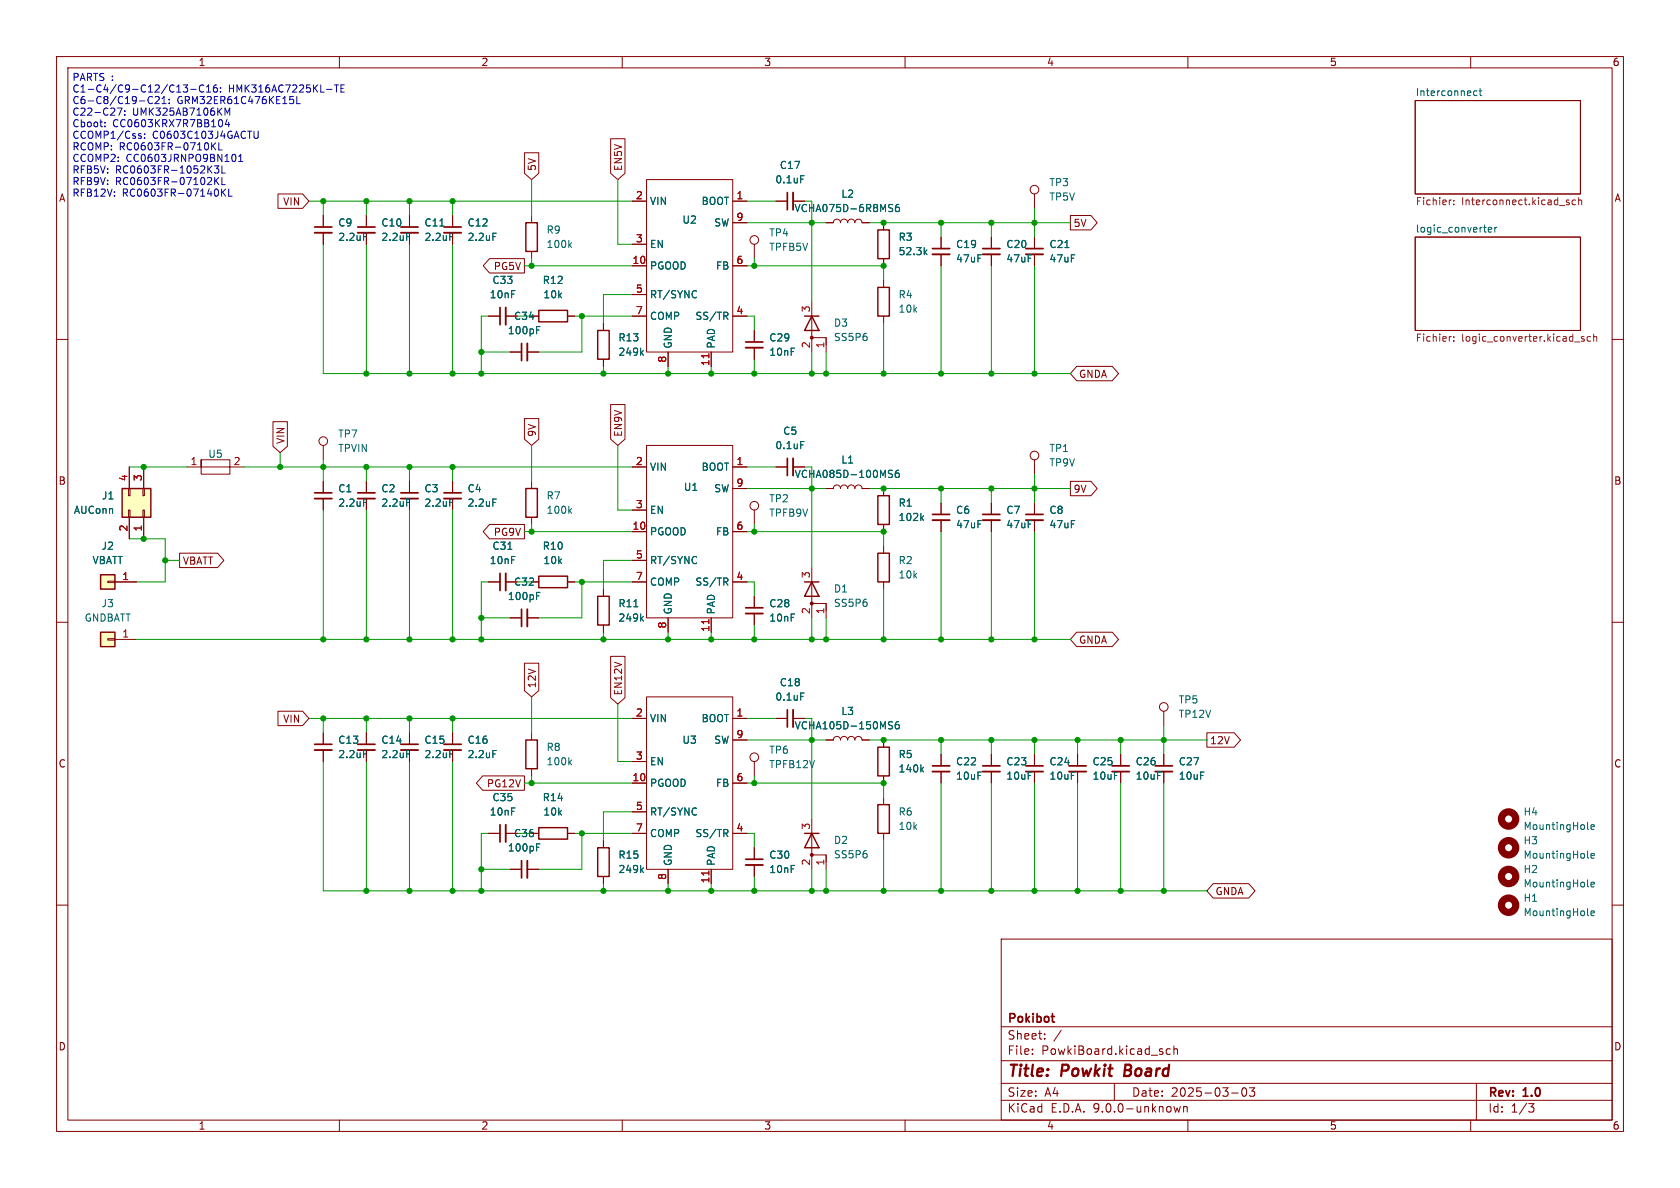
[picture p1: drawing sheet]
<svg xmlns="http://www.w3.org/2000/svg" width="297mm" height="210mm" viewBox="0 0 297 210" stroke-linecap="round" stroke-linejoin="round" font-family="sans-serif">
<g fill="none" stroke="#840000" stroke-width=".18">
<path d="M10 10h277v190h-277zM12 12h273v186h-273zM60 10v2M110 10v2M160 10v2M210 10v2M250.2 17.8h29.2v16.5h-29.2zM260 10v2M80 38.1v2M111.8 35.6h2.5M114.3 31.8h15.2v30.4h-15.2zM129.5 35.6h2.6"/>
<path d="M129.5 39.4h2.6M137.2 35.6h2M140.2 35.6h2M156.2 39.4v1.2M86.4 55.9h2M89.4 55.9h2M94 55.9h1.2M100.3 55.9h1.3M106.7 57.2v1.2M111.8 55.9h2.5M111.8 43.2h2.5M111.8 47h2.5"/>
<path d="M111.8 52.1h2.5M129.5 55.9h2.6M129.5 47h2.6M133.3 43.2v2.5M133.3 58.4v2.1M143.5 53.3v6.4h2.5v1.3M143.5 59.7v2.5M146 59.7v2.5M156.2 45.7v1.3M156.2 49.5v1.3M156.2 55.9v1.3M166.4 41.9v2"/>
<path d="M166.4 45v2M250.2 41.9h29.2v16.5h-29.2zM10 60h2M90.2 62.2h2M93.2 62.2h2M106.7 63.5v1.3M118.1 62.2v2.6M125.7 62.2v2.6M133.3 61.5v2M285 60h2M10 110h2M285 110h2"/>
<path d="M57.1 129.5v2.1M57.1 132.6v2M64.8 129.5v2.1M175.3 133.4v2M175.3 136.4v2M182.9 133.4v2M182.9 136.4v2M190.5 133.4v2M190.5 136.4v2M198.1 133.4v2M198.1 136.4v2M205.7 133.4v2"/>
<path d="M205.7 136.4v2M10 160h2M177 166h108v32h-108zM285 160h2M60 198v2M110 198v2M160 198v2M177 194.5h108M177 191.5h108M177 187.5h108M177 181.5h108M182.5 186.3v.1"/>
<path d="M182.5 185.5v.1M184.7 183.6v.1M184.7 182.8v.1M187.6 182.1l-1.3 2M197 191.5v3M206.9 185.5l-.4-.1-.3 .3v.4l.1 .2h.6M207.5 195.6l.3 1 .3-.7 .3 .7 .3-1M207.5 185.5l.2-.1 .4 .1 .1 .9M207.5 184.9v1.5M209.2 195.6v1M209.2 195.7l.3-.1 .3 .1 .1 .9M210 198v2"/>
<path d="M217.7 193.2h1.2M219.7 192.4l.2-.1a.81 .81 0 0 1 .6 .6 .81 .81 0 0 1-.3 .8l-.2 .1a.81 .81 0 0 1-.3-1.4zM220.9 192.3h.9l-.5 .6 .4 .1v.7l-.2 .1h-.4l-.2-.1M260 198v2M261 191.5v6.5M270.2 195.1h1l-.5 .6 .4 .1 .1 .5-.3 .3h-.4"/>
<circle cx="133.3" cy="42.4" r=".76"/>
</g>
<path d="M199 188.2l-.3 2h.8" fill="none" stroke="#840000" stroke-width=".4"/>
<g fill="none" stroke="#840000" stroke-width=".3">
<path d="M139.2 34v3.1M78.5 40.1h3M88.4 54.4v3M164.8 43.9h3.1M92.2 60.7v3.1M131.8 60.5h3.1M55.6 131.6h3.1M63.2 131.6h3.1M173.7 135.4h3.1M181.4 135.4h3M189 135.4h3M196.6 135.4h3"/>
<path d="M204.2 135.4h3.1M185.8 179.7h.6M186.3 180.7h.1"/>
</g>
<g fill="none" stroke="#006464" stroke-width=".18">
<path d="M261.1 16.1h-.3l-.3 .2 .1 .5h.5M261.5 16.1h.5M261.7 15.6v1.1l.3 .2M141.6 31.1h.6M87.1 41.2h.6M94.9 58.3h.4M94.9 57.7h.6M123.1 51.4v.1M123.1 52.5v.1M128.3 55.9l.4 .6M128.6 55.3l.1 .1-.1 .4M163.5 44.5l.4 .5"/>
<path d="M163.9 44.2l-.5 .5M263.1 40.6l.6-.1v-.3h-.4l-.2 .2 .1 .6h.5M264.3 40.2v.8M264.6 40.2l-.3 .2M113.4 62.3l.3 .5M113.7 62l-.4 .4M64.3 132.7h.6M71.9 132.7h.6M280.7 146.4l.1 .2M280.7 151.5l.1 .2M280.7 156.6l.1 .2M281.3 146.2l.6-.1-.1-.3h-.4l-.1 .2v.6h.5"/>
<path d="M281.3 151.3l.6-.1-.1-.3h-.4l-.1 .1v.6h.5M281.3 156.4l.6-.2-.1-.2-.4-.1-.1 .2v.6h.5M280.7 161.7l.1 .2M281.3 161.4l.6-.1-.1-.2-.4-.1-.1 .2v.6h.5"/>
</g>
<g fill="none" stroke="#725600" stroke-width=".18">
<path d="M256.6 35.4h-.3M257 36.1v.1M257 35.4v.1M277 35.4h.4M277 35.7l.4 .1v.2l-.1 .2-.4-.1M278.5 35.4h-.3l-.3 .2 .1 .5h.5M279.1 35.5l.2-.1h.3v.8M279.1 34.9v1.3M256.6 59.5h-.3M257 59.5v.2M280 59.5h-.3l-.1 .2v.1l.4 .2v.3h-.4M281.2 59.5h-.4l-.2 .2 .1 .6h.5"/>
<path d="M281.7 59.6l.2-.1h.3l.1 .8M281.7 59.1v1.2M257 60.2v.1M278.4 60.4h.9"/>
</g>
<g fill="none" stroke="#840000" stroke-width=".33">
<path d="M140.2 34v3.1M78.5 41.1h3M89.4 54.4v3M164.8 45h3.1M93.2 60.7v3.1M131.8 61.5h3.1M55.6 132.6h3.1M63.2 132.6h3.1M173.7 136.4h3.1M181.4 136.4h3M189 136.4h3M196.6 136.4h3"/>
<path d="M204.2 136.4h3.1"/>
</g>
<g fill="none" stroke="#840000" stroke-width="1.3">
<circle cx="266.7" cy="154.9" r="1.27"/>
<circle cx="266.7" cy="144.8" r="1.27"/>
<circle cx="266.7" cy="149.9" r="1.27"/>
<circle cx="266.7" cy="160" r="1.27"/>
</g>
<path d="M95.2 54.9h5.1v2h-5.1zM105.7 58.4h2v5.1h-2zM142.2 55.9h2.6M143.5 55.9l1.3 2.5h-2.6zM155.2 50.8h2v5.1h-2zM155.2 40.6h2v5.1h-2z" fill="none" stroke="#840000" stroke-width=".25"/>
<path d="M125.3 62.5v.8" fill="none" stroke="#a90000" stroke-width=".18"/>
<circle cx="143.5" cy="59.7" r=".25" fill="#840000" stroke="#840000" stroke-width=".18"/>
<path d="M21.6 86.4h5.1v5h-5.1z" fill="#ffffc2"/>
<path d="M21.6 86.4h5.1v5h-5.1z" fill="none" stroke="#840000" stroke-width=".25"/>
<path d="M22.7 90.2h.3v1.2h-.3zM22.7 86.4h.3v1.2h-.3zM22.9 82.6v3.8M22.9 91.4v3.9M25.3 90.2h.2v1.2h-.2zM25.3 86.4h.2v1.2h-.2zM25.4 82.6v3.8M25.4 91.4v3.9" fill="none" stroke="#840000" stroke-width=".18"/>
<path d="M17.8 101.6h2.5v2.5h-2.5z" fill="#ffffc2"/>
<path d="M93 39.4h2v5.1h-2zM93 86.4h2v5h-2zM155.2 87.6h2v5.1h-2zM155.2 97.8h2v5.1h-2zM17.8 101.6h2.5v2.5h-2.5zM95.2 101.9h5.1v2h-5.1zM105.7 105.4h2v5.1h-2zM142.2 102.9h2.6M143.5 102.9l1.3 2.5h-2.6zM93 130.8h2v5.1h-2zM95.2 146.3h5.1v2h-5.1zM105.7 149.9h2v5h-2z" fill="none" stroke="#840000" stroke-width=".25"/>
<g fill="none" stroke="#840000" stroke-width=".18">
<path d="M57.1 38.1v2M64.8 38.1v2M94 38.1v1.3M182.9 34.3v2.5M57.1 41.1v2.1M94 44.5v1.2M182.9 41.9v2M182.9 45v2M114.3 78.7h15.2v30.5h-15.2zM57.1 85.1v2M57.1 88.1v2.1M72.4 85.1v2"/>
<path d="M94 85.1v1.3M94 91.4v1.3M111.8 82.6h2.5M111.8 90.2h2.5M111.8 94h2.5M111.8 99.1h2.5M129.5 86.4h2.6M129.5 82.6h2.6M129.5 94h2.6M133.3 90.2v2.5M137.2 82.6h2M140.2 82.6h2"/>
<path d="M146 86.4h1.3a.64 .64 0 0 1 .7-.7 .64 .64 0 0 1 .6 .7 .64 .64 0 0 1 .6-.7 .64 .64 0 0 1 .7 .7 .64 .64 0 0 1 .6-.7 .64 .64 0 0 1 .6 .7 .64 .64 0 0 1 .7-.7 .64 .64 0 0 1 .6 .7h1.3M156.2 86.4v1.2M156.2 92.7v1.3M156.2 96.5v1.3M166.4 88.9v2M166.4 91.9v2.1M175.3 88.9v2M175.3 91.9v2.1M182.9 81.3v2.5M182.9 88.9v2M182.9 91.9v2.1M19 102.7h1.3v.3h-1.3z"/>
<path d="M20.3 102.9h3.8M90.2 109.2h2M93.2 109.2h2M94 102.9h1.2M100.3 102.9h1.3M106.7 104.1v1.3M106.7 110.5v1.3M111.8 102.9h2.5M118.1 109.2v2.6M125.7 109.2v2.6M129.5 102.9h2.6M133.3 105.4v2"/>
<path d="M133.3 108.5v2M143.5 100.3v6.4h2.5v1.3M143.5 106.7v2.5M146 106.7v2.5M156.2 102.9v1.2M72.4 129.5v2.1M80 129.5v2.1M94 129.5v1.3M94 135.9v1.3M111.8 127h2.5M111.8 134.6h2.5M111.8 138.4h2.5"/>
<path d="M114.3 123.2h15.2v30.5h-15.2zM129.5 127h2.6M129.5 138.4h2.6M129.5 130.8h2.6M137.2 127h2M140.2 127h2M205.7 125.7v2.6M86.4 147.3h2M89.4 147.3h2M90.2 153.7h2M93.2 153.7h2M94 147.3h1.2"/>
<path d="M100.3 147.3h1.3M106.7 148.6v1.3M106.7 154.9v1.3M111.8 143.5h2.5M111.8 147.3h2.5M118.1 153.7v2.5M125.7 153.7v2.5M129.5 147.3h2.6M133.3 149.9v2M133.3 152.9v2"/>
<circle cx="182.9" cy="33.5" r=".76"/>
<circle cx="133.3" cy="89.4" r=".76"/>
<circle cx="182.9" cy="80.5" r=".76"/>
<circle cx="205.7" cy="125" r=".76"/>
</g>
<g fill="none" stroke="#840000" stroke-width=".3">
<path d="M55.6 40.1h3.1M63.2 40.1h3.1M181.4 43.9h3M55.6 87.1h3.1M70.9 87.1h3M139.2 81v3.1M164.8 90.9h3.1M173.7 90.9h3.1M181.4 90.9h3M92.2 107.7v3M131.8 107.4h3.1M70.9 131.6h3"/>
<path d="M78.5 131.6h3M139.2 125.5v3M88.4 145.8v3M92.2 152.1v3.1M131.8 151.9h3.1"/>
</g>
<g fill="none" stroke="#840000" stroke-width=".33">
<path d="M55.6 41.1h3.1M63.2 41.1h3.1M181.4 45h3M55.6 88.1h3.1M70.9 88.1h3M140.2 81v3.1M164.8 91.9h3.1M173.7 91.9h3.1M181.4 91.9h3M93.2 107.7v3M131.8 108.5h3.1M70.9 132.6h3"/>
<path d="M78.5 132.6h3M140.2 125.5v3M89.4 145.8v3M93.2 152.1v3.1M131.8 152.9h3.1"/>
</g>
<g fill="none" stroke="#006464" stroke-width=".18">
<path d="M64.3 41.2h.6M71.9 41.2h.6M100.7 43.3l.3 .5M101 42.9l-.4 .5M188.3 43.8h.7M141.6 78h.6M64.3 88.2h.6M79.5 88.2h.6M100.7 90.3l.3 .4M101 89.9l-.4 .5M123.1 98.4v.1M123.1 99.5v.1"/>
<path d="M157.2 83.7l.5 .2 .1 .1-.1 .3-.5 .1M157.2 83.2h.6M158.9 83.1l-.4 .1a.86 .86 0 0 0 0 1.2l.4-.1 .1-.4-.3-.3h-.2l-.2 .3M162.9 91.5l.4 .5M163.3 91.2l-.5 .5M94.9 105.3h.4M94.9 104.7h.6M112.1 107.3h.7M113.4 109.3l.3 .5M113.7 109l-.4 .4M128.3 102.8l.4 .6M128.6 102.2l.1 .2-.1 .4"/>
<path d="M79.5 132.7h.6M87.1 132.7h.6M100.7 134.7l.3 .5M101 134.4l-.4 .4M141.6 122.5h.6M94.9 149.8h.4M94.9 149.2h.6M113.4 153.8l.3 .4M113.7 153.4l-.4 .5M123.1 142.9h.1M123.1 144h.1M128.3 147.3l.4 .6"/>
<path d="M128.6 146.7l.1 .2-.1 .3"/>
</g>
<circle cx="143.5" cy="106.7" r=".25" fill="#840000" stroke="#840000" stroke-width=".18"/>
<path d="M125.3 109.5v.7M125.3 154v.7" fill="none" stroke="#a90000" stroke-width=".18"/>
<path d="M17.8 111.8h2.5v2.5h-2.5z" fill="#ffffc2"/>
<path d="M17.8 111.8h2.5v2.5h-2.5zM155.2 132.1h2v5.1h-2zM142.2 147.3h2.6M143.5 147.3l1.3 2.6h-2.6zM155.2 142.2h2v5.1h-2z" fill="none" stroke="#840000" stroke-width=".25"/>
<g fill="none" stroke="#840000" stroke-width=".18">
<path d="M49.1 34.3h4.4l1.1 1.3-1.1 1.2h-4.4zM57.1 38.1v2M64.8 38.1v2M72.4 38.1v2M80 38.1v2M92.7 27h2.6v3.6l-1.3 1.2-1.3-1.2zM107.9 24.5h2.6v6.1l-1.3 1.2-1.3-1.2zM111.8 35.6h2.5M129.5 39.4h2.6M129.5 35.6h2.6M137.2 35.6h2M140.2 35.6h2"/>
<path d="M146 39.4h1.3a.64 .64 0 0 1 .7-.7 .64 .64 0 0 1 .6 .7 .64 .64 0 0 1 .6-.7 .64 .64 0 0 1 .7 .7 .64 .64 0 0 1 .6-.7 .64 .64 0 0 1 .6 .7 .64 .64 0 0 1 .7-.7 .64 .64 0 0 1 .6 .7h1.3M156.2 39.4v1.2M189.2 38.1h3.7l1.1 1.3-1.1 1.2h-3.7zM57.1 41.1v2.1M86.4 55.9h2M86.5 45.7h6.2v2.6h-6.2l-1.1-1.3zM89.4 55.9h2M94 55.9h1.2M100.3 55.9h1.3M106.7 57.2v1.2M111.8 43.2h2.5M111.8 47h2.5"/>
<path d="M111.8 52.1h2.5M111.8 55.9h2.5M129.5 47h2.6M129.5 55.9h2.6M133.3 58.4v2.1M156.2 45.7v1.3M166.4 41.9v2M166.4 45v2M175.3 41.9v2M175.3 45v2M182.9 41.9v2M182.9 45v2"/>
<path d="M48.3 74.5h2.5v4.4l-1.3 1.1-1.2-1.1zM57.1 78.7v2.6M90.2 62.2h2M92.7 74h2.6v3.6l-1.3 1.1-1.3-1.1zM93.2 62.2h2M106.7 63.5v1.3M107.9 71.5h2.6v6.1l-1.3 1.1-1.3-1.1zM118.1 62.2v2.6M125.7 62.2v2.6M133.3 61.5v2M190.3 64.8h6.3l1.1 1.2-1.1 1.3h-6.3l-1.1-1.3zM22.9 82.6v3.8"/>
<path d="M22.9 91.4v3.9M25.4 82.6v3.8M25.4 91.4v3.9M31.7 97.8h6.8l1.1 1.3-1.1 1.2h-6.8zM33 82.6h2.6M35.6 81.3v2.5h5v-2.5h-5v1.3h7.6M57.1 85.1v2M57.1 88.1v2.1M64.8 85.1v2M72.4 85.1v2M80 85.1v2M86.5 92.7h6.2v2.6h-6.2l-1.1-1.3z"/>
<path d="M111.8 82.6h2.5M111.8 90.2h2.5M111.8 94h2.5M111.8 99.1h2.5M129.5 82.6h2.6M129.5 94h2.6M129.5 86.4h2.6M137.2 82.6h2M140.2 82.6h2M146 86.4h1.3M152.4 86.4h1.3M156.2 86.4v1.2"/>
<path d="M156.2 92.7v1.3M166.4 88.9v2M166.4 91.9v2.1M175.3 88.9v2M175.3 91.9v2.1M182.9 88.9v2M182.9 91.9v2.1M189.2 85.1h3.7l1.1 1.3-1.1 1.2h-3.7zM19 112.9h1.3v.3h-1.3zM20.3 113h3.8M20.3 102.9h3.8M86.4 102.9h2"/>
<path d="M89.4 102.9h2M90.2 109.2h2M92.7 117.2h2.6v4.9l-1.3 1.1-1.3-1.1zM93.2 109.2h2M94 102.9h1.2M100.3 102.9h1.3M106.7 104.1v1.3M106.7 110.5v1.3M107.9 116h2.6v7.3l-1.3 1.2-1.3-1.2zM111.8 102.9h2.5M118.1 109.2v2.6M125.7 109.2v2.6"/>
<path d="M129.5 102.9h2.6M133.3 105.4v2M133.3 108.5v2M190.3 111.8h6.3l1.1 1.2-1.1 1.3h-6.3l-1.1-1.3zM49.1 125.7h4.4l1.1 1.3-1.1 1.3h-4.4zM57.1 129.5v2.1M57.1 132.6v2M64.8 129.5v2.1M72.4 129.5v2.1M80 129.5v2.1M85.3 137.2h7.4v2.5h-7.4l-1.1-1.3zM111.8 127h2.5"/>
<path d="M111.8 134.6h2.5M111.8 138.4h2.5M129.5 130.8h2.6M129.5 127h2.6M129.5 138.4h2.6M133.3 134.6v2.6M137.2 127h2M140.2 127h2M146 130.8h1.3a.64 .64 0 0 1 .7-.6 .64 .64 0 0 1 .6 .6 .64 .64 0 0 1 .6-.6 .64 .64 0 0 1 .7 .6 .64 .64 0 0 1 .6-.6 .64 .64 0 0 1 .6 .6 .64 .64 0 0 1 .7-.6 .64 .64 0 0 1 .6 .6h1.3M156.2 130.8v1.3M156.2 137.2v1.2M166.4 133.4v2"/>
<path d="M166.4 136.4v2M175.3 133.4v2M175.3 136.4v2M182.9 133.4v2M182.9 136.4v2M190.5 133.4v2M190.5 136.4v2M198.1 133.4v2M198.1 136.4v2M205.7 133.4v2M205.7 136.4v2M213.4 129.5h4.8l1.1 1.3-1.1 1.3h-4.8z"/>
<path d="M86.4 147.3h2M89.4 147.3h2M90.2 153.7h2M93.2 153.7h2M94 147.3h1.2M100.3 147.3h1.3M106.7 148.6v1.3M106.7 154.9v1.3M111.8 147.3h2.5M111.8 143.5h2.5M118.1 153.7v2.5M125.7 153.7v2.5"/>
<path d="M129.5 147.3h2.6M133.3 149.9v2M133.3 152.9v2M143.5 144.8v6.3h2.5v1.3M143.5 151.1v2.6M146 151.1v2.6M156.2 141v1.2M156.2 147.3v1.3M214.5 156.2h6.3l1.1 1.3-1.1 1.3h-6.3l-1.1-1.3z"/>
<circle cx="57.1" cy="78" r=".76"/>
<circle cx="133.3" cy="133.9" r=".76"/>
</g>
<path d="M70.9 40.1h3M173.7 43.9h3.1M63.2 87.1h3.1M78.5 87.1h3M88.4 101.3v3.1M164.8 135.4h3.1" fill="none" stroke="#840000" stroke-width=".3"/>
<path d="M70.9 41.1h3M173.7 45h3.1M63.2 88.1h3.1M78.5 88.1h3M89.4 101.3v3.1M164.8 136.4h3.1" fill="none" stroke="#840000" stroke-width=".33"/>
<g fill="none" stroke="#006464" stroke-width=".18">
<path d="M77.8 40h.7M141.6 31.1h.6M157.3 36.7l.4 .2 .1 .3-.2 .2h-.3M157.3 36.1l.5 .1M158.9 36.1l-.4 .1a.86 .86 0 0 0 0 1.2l.5-.1v-.4l-.2-.3-.4 .1-.1 .2M64.3 41.2h.6M71.9 41.2h.6M79.5 41.2h.6M87.1 41.2h.6M94.9 58.3h.4M94.9 57.7h.6M123.1 51.4v.1"/>
<path d="M123.1 52.5v.1M128.3 55.9l.4 .6M128.6 55.3l.1 .1-.1 .4M163.5 44.5l.4 .5M163.9 44.2l-.5 .5M188.3 43.8h.7M113.4 62.3l.3 .5M113.7 62l-.4 .4M141.6 78h.6M64.3 88.2h.6M71.9 88.2h.6M79.5 88.2h.6"/>
<path d="M87.1 88.2h.6M89.8 97.1h.7M123.1 98.4v.1M123.1 99.5v.1M157.2 83.7l.5 .2 .1 .1-.1 .3-.5 .1M157.2 83.2h.6M158.9 83.1l-.4 .1a.86 .86 0 0 0 0 1.2l.4-.1 .1-.4-.3-.3h-.2l-.2 .3M162.9 91.5l.4 .5M163.3 91.2l-.5 .5M94.9 105.3h.4M94.9 104.7h.6M112.1 107.3h.7"/>
<path d="M113.4 109.3l.3 .5M113.7 109l-.4 .4M128.3 102.8l.4 .6M128.6 102.2l.1 .2-.1 .4M64.3 132.7h.6M71.9 132.7h.6M79.5 132.7h.6M87.1 132.7h.6M141.6 122.5h.6M157.2 128.1l.5 .2 .1 .2-.1 .3h-.5M157.2 127.6h.6M158.9 127.6h-.4a.86 .86 0 0 0 0 1.2l.4-.1 .1-.4-.3-.2h-.2l-.2 .2"/>
<path d="M162.9 136l.4 .5M163.3 135.6l-.5 .5M94.9 149.8h.4M94.9 149.2h.6M113.4 153.8l.3 .4M113.7 153.4l-.4 .5M123.1 142.9h.1M123.1 144h.1M128.3 147.3l.4 .6M128.6 146.7l.1 .2-.1 .3"/>
</g>
<circle cx="143.5" cy="151.1" r=".25" fill="#840000" stroke="#840000" stroke-width=".18"/>
<g fill="none" stroke="#009600" stroke-width=".18">
<path d="M54.6 35.6h57.2M57.1 35.6v2.5M64.8 35.6v2.5M72.4 35.6v2.5M80 35.6v2.5M94 31.8v6.3M109.2 31.8v11.4h2.6M132.1 39.4h13.9M132.1 35.6h5.1M142.2 35.6h1.3v17.7M153.7 39.4h35.5M166.4 39.4v2.5"/>
<path d="M175.3 39.4v2.5M182.9 36.8v5.1M57.1 43.2v22.8h132.1M64.8 43.2v22.8M72.4 43.2v22.8M80 43.2v22.8M86.4 55.9h-1.3v10.1M92.7 47h19.1M94 45.7v1.3M101.6 55.9h10.2M102.9 55.9v6.3h-7.7M111.8 52.1h-5.1v5.1"/>
<path d="M132.1 55.9h1.2v2.5M132.1 47h24.1v2.5M133.3 45.7v1.3M156.2 57.2v8.8M166.4 47v19M175.3 47v19M182.9 47v19M85.1 62.2h5.1M94 78.7v6.4M106.7 64.8v1.2M109.2 78.7v11.5h2.6M118.1 64.8v1.2"/>
<path d="M125.7 64.8v1.2M133.3 63.5v2.5M143.5 62.2v3.8M146 62.2v3.8M22.9 82.6h10.1M22.9 95.3h6.3v7.6h-5.1M29.2 99.1h2.5M43.2 82.6h68.6M49.5 80v2.6M57.1 81.3v3.8M57.1 90.2v22.8M64.8 82.6v2.5"/>
<path d="M64.8 90.2v22.8M72.4 82.6v2.5M72.4 90.2v22.8M80 82.6v2.5M80 90.2v22.8M92.7 94h19.1M94 92.7v1.3M111.8 99.1h-5.1v5M132.1 94h24.1v2.5M132.1 86.4h13.9M132.1 82.6h5.1M133.3 92.7v1.3"/>
<path d="M142.2 82.6h1.3v17.7M153.7 86.4h35.5M166.4 86.4v2.5M166.4 94v19M175.3 86.4v2.5M175.3 94v19M182.9 83.8v5.1M182.9 94v19M24.1 113h165.1M85.1 109.2h5.1M86.4 102.9h-1.3v10.1M101.6 102.9h10.2"/>
<path d="M102.9 102.9v6.3h-7.7M106.7 111.8v1.2M118.1 111.8v1.2M125.7 111.8v1.2M132.1 102.9h1.2v2.5M133.3 110.5v2.5M143.5 109.2v3.8M146 109.2v3.8M156.2 104.1v8.9M54.6 127h57.2M57.1 134.6v22.9h156.3M57.1 127v2.5"/>
<path d="M64.8 127v2.5M64.8 134.6v22.9M72.4 127v2.5M72.4 134.6v22.9M80 127v2.5M80 134.6v22.9M92.7 138.4h19.1M94 123.2v6.3M94 137.2v1.2M109.2 124.5v10.1h2.6M132.1 138.4h24.1v2.6M132.1 127h5.1"/>
<path d="M132.1 130.8h13.9M133.3 137.2v1.2M142.2 127h1.3v17.8M153.7 130.8h59.7M166.4 130.8v2.6M166.4 138.4v19.1M175.3 130.8v2.6M175.3 138.4v19.1M182.9 130.8v2.6M182.9 138.4v19.1M190.5 130.8v2.6M190.5 138.4v19.1"/>
<path d="M198.1 130.8v2.6M198.1 138.4v19.1M205.7 128.3v5.1M205.7 138.4v19.1M85.1 153.7h5.1M86.4 147.3h-1.3v10.2M101.6 147.3h10.2M102.9 147.3v6.4h-7.7M106.7 156.2v1.3M111.8 143.5h-5.1v5.1M118.1 156.2v1.3M125.7 156.2v1.3"/>
<path d="M132.1 147.3h1.2v2.6M133.3 154.9v2.6M143.5 153.7v3.8M146 153.7v3.8M156.2 148.6v8.9"/>
</g>
<g fill="none" stroke="#0000c2" stroke-width=".18">
<path d="M21.6 19.1l-.6 1.3M22.1 19.6v.1M26.3 18.1l.3 .2 .4-.1M26.4 17.1l-.1 .1M28.1 17.2v.4l-.7 .7h.8M28.6 18.3h.8M28.6 17.4l.4-.3v1.2M29.9 18.2v.1M29.9 17.5v.2M32.4 15h.8l-.4 .5 .3 .1 .1 .4-.3 .3h-.3M33.7 15.8h1M36 15.1a.6 .6 0 0 0-.8 .5 .6 .6 0 0 0 .6 .7l.2-.1"/>
<path d="M36.5 16.3h.7M36.5 15.4l.4-.4v1.3M38.3 15l-.3 .1a.86 .86 0 0 0 0 1.2l.4-.1v-.5l-.2-.2-.4 .1-.1 .1M39 16.2v.1M39 15.5v.1M52.5 17.1v1.2h.6M59.1 15h.8M59.5 15v1.3M60.3 15.6h.4M60.9 15h-.6v1.3h.6M18.5 22.3v.1M18.5 21.6v.1"/>
<path d="M22.1 20.2v.2M24.7 24l.3 .1v.2l-.2 .2h-.2M24.7 23.6l.3 .1M25.6 23.7v.1M25.6 24.3v.2M37.4 25.2v1.3M37.6 25.8l.5 .7M38 31.4v1.2M38.1 25.2l-.7 .8M38.1 31.9l.6 .7M38.7 25.2v1.3h.6M38.7 31.4l-.7 .7"/>
<path d="M38.7 29.3l-.4 .5 .3 .1v.6l-.2 .1-.5-.1M39.2 33.4v1.3M39.2 21.3l.1 .6-.1 .4-.2 .1M39.2 29.3v1.3h.6M39.2 31.4v1.2h.6M39.3 34l.6 .7M39.8 20.4v-1.3l.4 .9 .4-.9v1.3M39.9 33.4l-.7 .7M40.1 21.1l-.3 .9h.8M40.4 21.6v.8M40.4 33.4v1.3h.6M41.4 27.3a.79 .79 0 0 1 0 1.2"/>
<path d="M42.2 28.5h.7M42.2 27.6l.4-.3v1.2M44.9 23.2v1l.3 .3 .3-.1 .1-.2v-1"/>
</g>
<path d="M125.3 62.5v.8M125.3 109.5v.7M125.3 154v.7" fill="none" stroke="#a90000" stroke-width=".18"/>
<g fill="#009600" stroke="#009600" stroke-width=".18">
<circle cx="57.1" cy="35.6" r=".46"/>
<circle cx="64.8" cy="66" r=".46"/>
<circle cx="72.4" cy="82.6" r=".46"/>
<circle cx="64.8" cy="82.6" r=".46"/>
<circle cx="80" cy="82.6" r=".46"/>
<circle cx="85.1" cy="66" r=".46"/>
<circle cx="80" cy="66" r=".46"/>
<circle cx="85.1" cy="62.2" r=".46"/>
<circle cx="72.4" cy="35.6" r=".46"/>
<circle cx="80" cy="35.6" r=".46"/>
<circle cx="72.4" cy="66" r=".46"/>
<circle cx="64.8" cy="35.6" r=".46"/>
<circle cx="94" cy="94" r=".46"/>
<circle cx="57.1" cy="113" r=".46"/>
<circle cx="72.4" cy="113" r=".46"/>
<circle cx="64.8" cy="113" r=".46"/>
<circle cx="49.5" cy="82.6" r=".46"/>
<circle cx="25.4" cy="82.6" r=".46"/>
<circle cx="57.1" cy="82.6" r=".46"/>
<circle cx="85.1" cy="109.2" r=".46"/>
<circle cx="85.1" cy="113" r=".46"/>
<circle cx="29.2" cy="99.1" r=".46"/>
<circle cx="25.4" cy="95.3" r=".46"/>
<circle cx="133.3" cy="47" r=".46"/>
<circle cx="118.1" cy="66" r=".46"/>
<circle cx="106.7" cy="66" r=".46"/>
<circle cx="102.9" cy="55.9" r=".46"/>
<circle cx="125.7" cy="66" r=".46"/>
<circle cx="94" cy="47" r=".46"/>
<circle cx="64.8" cy="157.5" r=".46"/>
<circle cx="80" cy="157.5" r=".46"/>
<circle cx="72.4" cy="157.5" r=".46"/>
<circle cx="85.1" cy="157.5" r=".46"/>
<circle cx="85.1" cy="153.7" r=".46"/>
<circle cx="72.4" cy="127" r=".46"/>
<circle cx="64.8" cy="127" r=".46"/>
<circle cx="57.1" cy="127" r=".46"/>
<circle cx="80" cy="127" r=".46"/>
<circle cx="80" cy="113" r=".46"/>
<circle cx="133.3" cy="138.4" r=".46"/>
<circle cx="118.1" cy="113" r=".46"/>
<circle cx="106.7" cy="113" r=".46"/>
<circle cx="102.9" cy="102.9" r=".46"/>
<circle cx="175.3" cy="113" r=".46"/>
<circle cx="166.4" cy="113" r=".46"/>
<circle cx="156.2" cy="113" r=".46"/>
<circle cx="198.1" cy="130.8" r=".46"/>
<circle cx="182.9" cy="113" r=".46"/>
<circle cx="190.5" cy="130.8" r=".46"/>
<circle cx="182.9" cy="130.8" r=".46"/>
<circle cx="205.7" cy="130.8" r=".46"/>
<circle cx="166.4" cy="86.4" r=".46"/>
<circle cx="175.3" cy="86.4" r=".46"/>
<circle cx="182.9" cy="86.4" r=".46"/>
<circle cx="133.3" cy="94" r=".46"/>
<circle cx="156.2" cy="86.4" r=".46"/>
<circle cx="143.5" cy="86.4" r=".46"/>
<circle cx="156.2" cy="94" r=".46"/>
<circle cx="175.3" cy="66" r=".46"/>
<circle cx="156.2" cy="66" r=".46"/>
<circle cx="182.9" cy="66" r=".46"/>
<circle cx="102.9" cy="147.3" r=".46"/>
<circle cx="106.7" cy="157.5" r=".46"/>
<circle cx="133.3" cy="157.5" r=".46"/>
<circle cx="94" cy="138.4" r=".46"/>
<circle cx="125.7" cy="157.5" r=".46"/>
<circle cx="118.1" cy="157.5" r=".46"/>
<circle cx="133.3" cy="113" r=".46"/>
<circle cx="125.7" cy="113" r=".46"/>
<circle cx="143.5" cy="113" r=".46"/>
<circle cx="146" cy="113" r=".46"/>
<circle cx="190.5" cy="157.5" r=".46"/>
<circle cx="182.9" cy="157.5" r=".46"/>
<circle cx="166.4" cy="130.8" r=".46"/>
<circle cx="175.3" cy="130.8" r=".46"/>
<circle cx="156.2" cy="130.8" r=".46"/>
<circle cx="205.7" cy="157.5" r=".46"/>
<circle cx="198.1" cy="157.5" r=".46"/>
<circle cx="146" cy="66" r=".46"/>
<circle cx="166.4" cy="66" r=".46"/>
<circle cx="166.4" cy="39.4" r=".46"/>
<circle cx="156.2" cy="39.4" r=".46"/>
<circle cx="156.2" cy="47" r=".46"/>
<circle cx="175.3" cy="39.4" r=".46"/>
<circle cx="182.9" cy="39.4" r=".46"/>
<circle cx="143.5" cy="39.4" r=".46"/>
<circle cx="133.3" cy="66" r=".46"/>
<circle cx="143.5" cy="66" r=".46"/>
<circle cx="156.2" cy="157.5" r=".46"/>
<circle cx="175.3" cy="157.5" r=".46"/>
<circle cx="166.4" cy="157.5" r=".46"/>
<circle cx="143.5" cy="157.5" r=".46"/>
<circle cx="146" cy="157.5" r=".46"/>
<circle cx="143.5" cy="130.8" r=".46"/>
<circle cx="156.2" cy="138.4" r=".46"/>
</g>
<g font-size="2.8" fill="#840000">
<text x="178" y="190.9">Title:</text>
<text x="187.7" y="190.9">Powkit</text>
<text x="199.6" y="190.9">Board</text>
</g>
<g font-size="2.1" fill="#840000">
<text x="178" y="184">Sheet:</text>
<text x="178" y="181.2">Pokibot</text>
<text x="178" y="186.7">File:</text>
<text x="184.1" y="186.7">PowkiBoard.kicad_sch</text>
<text x="178" y="196.9">KiCad</text>
<text x="178" y="194.1">Size:</text>
<text x="184.7" y="194.1">A4</text>
<text x="185.7" y="196.9">E.D.A.</text>
<text x="193.3" y="196.9">9.0.0-unknown</text>
<text x="200" y="194.1">Date:</text>
<text x="207" y="194.1">2025-03-03</text>
<text x="263" y="194.3">Rev:</text>
<text x="263" y="196.9">Id:</text>
<text x="267.1" y="196.9">1/3</text>
<text x="269.4" y="194.3">1.0</text>
</g>
<g font-size="1.8" fill="#840000">
<text x="35" y="11.9">1</text>
<text x="85" y="11.9">2</text>
<text x="135" y="11.9">3</text>
<text x="185" y="11.9">4</text>
<text x="235" y="11.9">5</text>
<text x="285" y="11.9">6</text>
<text x="10.3" y="35.9">A</text>
<text x="94.9" y="30.3" transform="rotate(-90 94.9 30.3)">5V</text>
<text x="110.2" y="30.3" transform="rotate(-90 110.2 30.3)">EN5V</text>
<text x="285.3" y="35.9">A</text>
<text x="50" y="36.5">VIN</text>
<text x="189.7" y="40.3">5V</text>
<text x="59.7" y="42.8">2.2uF</text>
<text x="74.9" y="42.8">2.2uF</text>
<text x="87.2" y="47.9">PG5V</text>
<text x="190.7" y="67">GNDA</text>
<text x="94.9" y="77.3" transform="rotate(-90 94.9 77.3)">9V</text>
<text x="110.2" y="77.3" transform="rotate(-90 110.2 77.3)">EN9V</text>
<text x="50.5" y="78.6" transform="rotate(-90 50.5 78.6)">VIN</text>
<text x="10.3" y="85.9">B</text>
<text x="67.3" y="89.8">2.2uF</text>
<text x="189.7" y="87.3">9V</text>
<text x="285.3" y="85.9">B</text>
<text x="87.2" y="94.9">PG9V</text>
<text x="32.2" y="100">VBATT</text>
<text x="190.7" y="114">GNDA</text>
<text x="94.9" y="121.8" transform="rotate(-90 94.9 121.8)">12V</text>
<text x="110.2" y="123" transform="rotate(-90 110.2 123)">EN12V</text>
<text x="50" y="128">VIN</text>
<text x="213.8" y="131.8">12V</text>
<text x="10.3" y="135.9">C</text>
<text x="59.7" y="134.2">2.2uF</text>
<text x="67.3" y="134.2">2.2uF</text>
<text x="74.9" y="134.2">2.2uF</text>
<text x="285.3" y="135.9">C</text>
<text x="86" y="139.4">PG12V</text>
<text x="214.8" y="158.4">GNDA</text>
<text x="10.3" y="185.9">D</text>
<text x="285.3" y="185.9">D</text>
<text x="35" y="199.9">1</text>
<text x="85" y="199.9">2</text>
<text x="135" y="199.9">3</text>
<text x="185" y="199.9">4</text>
<text x="235" y="199.9">5</text>
<text x="285" y="199.9">6</text>
</g>
<g font-size="1.8" fill="#0000c2">
<text x="12.7" y="14.5">PARTS :</text>
<text x="12.7" y="16.6">C1-C4/C9-C12/C13-C16:</text>
<text x="40.4" y="16.6">HMK316AC7225KL-TE</text>
<text x="12.7" y="18.6">C6-C8/C19-C21:</text>
<text x="12.7" y="20.7">C22-C27:</text>
<text x="12.7" y="22.7">Cboot:</text>
<text x="19.9" y="22.7">CC0603KRX7R7BB104</text>
<text x="23.4" y="20.7">UMK325AB7106KM</text>
<text x="31.3" y="18.6">GRM32ER61C476KE15L</text>
<text x="12.7" y="24.7">CCOMP1/Css:</text>
<text x="12.7" y="26.8">RCOMP:</text>
<text x="12.7" y="28.8">CCOMP2:</text>
<text x="21.1" y="26.8">RC0603FR-0710KL</text>
<text x="22.3" y="28.8">CC0603JRNPO9BN101</text>
<text x="26.9" y="24.7">C0603C103J4GACTU</text>
<text x="12.7" y="30.9">RFB5V:</text>
<text x="12.7" y="32.9">RFB9V:</text>
<text x="12.7" y="35">RFB12V:</text>
<text x="20.4" y="30.9">RC0603FR-1052K3L</text>
<text x="20.4" y="32.9">RC0603FR-07102KL</text>
<text x="21.6" y="35">RC0603FR-07140KL</text>
</g>
<g font-size="1.8" fill="#006464">
<text x="250.2" y="17.1">Interconnect</text>
<text x="137" y="32.6">0.1uF</text>
<text x="137.8" y="30.1">C17</text>
<text x="148.6" y="35.2">L2</text>
<text x="185.4" y="33.1">TP3</text>
<text x="185.4" y="35.7">TP5V</text>
<text x="59.7" y="40.2">C9</text>
<text x="67.3" y="40.2">C10</text>
<text x="74.9" y="40.2">C11</text>
<text x="82.6" y="40.2">C12</text>
<text x="96.5" y="41.5">R9</text>
<text x="114.8" y="36.4">VIN</text>
<text x="120.5" y="39.7">U2</text>
<text x="123.9" y="36.4">BOOT</text>
<text x="126.2" y="40.2">SW</text>
<text x="140.4" y="37.7">VCHA075D-6R8MS6</text>
<text x="250.2" y="41.2">logic_converter</text>
<text x="67.3" y="42.8">2.2uF</text>
<text x="82.6" y="42.8">2.2uF</text>
<text x="96.5" y="44">100k</text>
<text x="114.8" y="44">EN</text>
<text x="114.8" y="47.9">PGOOD</text>
<text x="126.5" y="47.9">FB</text>
<text x="135.9" y="42">TP4</text>
<text x="135.9" y="44.6">TPFB5V</text>
<text x="158.8" y="42.8">R3</text>
<text x="158.8" y="45.3">52.3k</text>
<text x="168.9" y="44">C19</text>
<text x="168.9" y="46.6">47uF</text>
<text x="177.8" y="44">C20</text>
<text x="177.8" y="46.6">47uF</text>
<text x="185.4" y="44">C21</text>
<text x="185.4" y="46.6">47uF</text>
<text x="86.5" y="52.9">10nF</text>
<text x="87" y="50.4">C33</text>
<text x="95.8" y="50.4">R12</text>
<text x="96" y="52.9">10k</text>
<text x="114.8" y="52.9">RT/SYNC</text>
<text x="158.8" y="52.9">R4</text>
<text x="89.7" y="59.3">100pF</text>
<text x="90.8" y="56.7">C34</text>
<text x="114.8" y="56.7">COMP</text>
<text x="122.8" y="56.7">SS/TR</text>
<text x="147.3" y="58">D3</text>
<text x="158.8" y="55.5">10k</text>
<text x="109.2" y="60.6">R13</text>
<text x="109.2" y="63.1">249k</text>
<text x="119" y="61.7" transform="rotate(-90 119 61.7)">GND</text>
<text x="126.6" y="61.7" transform="rotate(-90 126.6 61.7)">PAD</text>
<text x="135.9" y="60.6">C29</text>
<text x="135.9" y="63.1">10nF</text>
<text x="147.3" y="60.5">SS5P6</text>
<text x="59.7" y="77.6">TP7</text>
<text x="138.4" y="77.1">C5</text>
<text x="36.7" y="81.1">U5</text>
<text x="59.7" y="80.1">TPVIN</text>
<text x="114.8" y="83.4">VIN</text>
<text x="123.9" y="83.4">BOOT</text>
<text x="137" y="79.6">0.1uF</text>
<text x="148.6" y="82.1">L1</text>
<text x="185.4" y="80.1">TP1</text>
<text x="185.4" y="82.7">TP9V</text>
<text x="17.9" y="88.5">J1</text>
<text x="59.7" y="87.2">C1</text>
<text x="59.7" y="89.8">2.2uF</text>
<text x="67.3" y="87.2">C2</text>
<text x="74.9" y="87.2">C3</text>
<text x="74.9" y="89.8">2.2uF</text>
<text x="82.6" y="87.2">C4</text>
<text x="82.6" y="89.8">2.2uF</text>
<text x="96.5" y="88.5">R7</text>
<text x="120.8" y="87">U1</text>
<text x="126.2" y="87.2">SW</text>
<text x="135.9" y="89">TP2</text>
<text x="140.4" y="84.7">VCHA085D-100MS6</text>
<text x="158.8" y="89.8">R1</text>
<text x="13" y="91">AUConn</text>
<text x="96.5" y="91">100k</text>
<text x="114.8" y="91">EN</text>
<text x="114.8" y="94.8">PGOOD</text>
<text x="126.5" y="94.8">FB</text>
<text x="135.9" y="91.5">TPFB9V</text>
<text x="158.8" y="92.3">102k</text>
<text x="168.9" y="91">C6</text>
<text x="168.9" y="93.6">47uF</text>
<text x="177.8" y="91">C7</text>
<text x="177.8" y="93.6">47uF</text>
<text x="185.4" y="91">C8</text>
<text x="185.4" y="93.6">47uF</text>
<text x="16.3" y="99.9">VBATT</text>
<text x="17.9" y="97.4">J2</text>
<text x="86.5" y="99.9">10nF</text>
<text x="87" y="97.4">C31</text>
<text x="95.8" y="97.4">R10</text>
<text x="96" y="99.9">10k</text>
<text x="114.8" y="99.9">RT/SYNC</text>
<text x="158.8" y="99.9">R2</text>
<text x="17.9" y="107.5">J3</text>
<text x="89.7" y="106.3">100pF</text>
<text x="90.8" y="103.7">C32</text>
<text x="109.2" y="107.5">R11</text>
<text x="114.8" y="103.7">COMP</text>
<text x="122.8" y="103.7">SS/TR</text>
<text x="135.9" y="107.5">C28</text>
<text x="147.3" y="104.9">D1</text>
<text x="147.3" y="107.5">SS5P6</text>
<text x="158.8" y="102.5">10k</text>
<text x="14.9" y="110.1">GNDBATT</text>
<text x="109.2" y="110.1">249k</text>
<text x="119" y="108.7" transform="rotate(-90 119 108.7)">GND</text>
<text x="126.6" y="108.7" transform="rotate(-90 126.6 108.7)">PAD</text>
<text x="135.9" y="110.1">10nF</text>
<text x="137" y="124.1">0.1uF</text>
<text x="137.8" y="121.5">C18</text>
<text x="208.3" y="124.6">TP5</text>
<text x="59.7" y="131.7">C13</text>
<text x="67.3" y="131.7">C14</text>
<text x="74.9" y="131.7">C15</text>
<text x="82.6" y="131.7">C16</text>
<text x="114.8" y="127.9">VIN</text>
<text x="120.5" y="131.7">U3</text>
<text x="123.9" y="127.9">BOOT</text>
<text x="126.2" y="131.7">SW</text>
<text x="140.4" y="129.1">VCHA105D-150MS6</text>
<text x="148.6" y="126.6">L3</text>
<text x="208.3" y="127.1">TP12V</text>
<text x="82.6" y="134.2">2.2uF</text>
<text x="96.5" y="132.9">R8</text>
<text x="96.5" y="135.5">100k</text>
<text x="114.8" y="135.5">EN</text>
<text x="135.9" y="133.5">TP6</text>
<text x="135.9" y="136">TPFB12V</text>
<text x="158.8" y="134.2">R5</text>
<text x="158.8" y="136.8">140k</text>
<text x="168.9" y="135.5">C22</text>
<text x="177.8" y="135.5">C23</text>
<text x="185.4" y="135.5">C24</text>
<text x="193" y="135.5">C25</text>
<text x="200.7" y="135.5">C26</text>
<text x="208.3" y="135.5">C27</text>
<text x="87" y="141.8">C35</text>
<text x="95.8" y="141.8">R14</text>
<text x="114.8" y="139.3">PGOOD</text>
<text x="126.5" y="139.3">FB</text>
<text x="168.9" y="138">10uF</text>
<text x="177.8" y="138">10uF</text>
<text x="185.4" y="138">10uF</text>
<text x="193" y="138">10uF</text>
<text x="200.7" y="138">10uF</text>
<text x="208.3" y="138">10uF</text>
<text x="86.5" y="144.4">10nF</text>
<text x="90.8" y="148.2">C36</text>
<text x="96" y="144.4">10k</text>
<text x="114.8" y="144.4">RT/SYNC</text>
<text x="114.8" y="148.2">COMP</text>
<text x="122.8" y="148.2">SS/TR</text>
<text x="147.3" y="149.4">D2</text>
<text x="158.8" y="144.4">R6</text>
<text x="158.8" y="146.9">10k</text>
<text x="269.2" y="144.4">H4</text>
<text x="269.2" y="146.9">MountingHole</text>
<text x="269.2" y="149.5">H3</text>
<text x="89.7" y="150.7">100pF</text>
<text x="109.2" y="152">R15</text>
<text x="109.2" y="154.5">249k</text>
<text x="119" y="153.2" transform="rotate(-90 119 153.2)">GND</text>
<text x="126.6" y="153.2" transform="rotate(-90 126.6 153.2)">PAD</text>
<text x="135.9" y="152">C30</text>
<text x="135.9" y="154.5">10nF</text>
<text x="147.3" y="151.9">SS5P6</text>
<text x="269.2" y="152">MountingHole</text>
<text x="269.2" y="154.5">H2</text>
<text x="269.2" y="159.6">H1</text>
<text x="269.2" y="157.1">MountingHole</text>
<text x="269.2" y="162.2">MountingHole</text>
</g>
<g font-size="1.8" fill="#a90000">
<text x="112.3" y="35.3">2</text>
<text x="130.1" y="35.3">1</text>
<text x="130.1" y="39.1">9</text>
<text x="111.7" y="46.7">10</text>
<text x="112.3" y="42.9">3</text>
<text x="130.1" y="46.7">6</text>
<text x="112.3" y="51.8">5</text>
<text x="112.3" y="55.6">7</text>
<text x="130.1" y="55.6">4</text>
<text x="143.3" y="55.3" transform="rotate(-90 143.3 55.3)">3</text>
<text x="117.9" y="64.2" transform="rotate(-90 117.9 64.2)">8</text>
<text x="125.5" y="64.8" transform="rotate(-90 125.5 64.8)">11</text>
<text x="143.3" y="61.7" transform="rotate(-90 143.3 61.7)">2</text>
<text x="145.8" y="61.7" transform="rotate(-90 145.8 61.7)">1</text>
<text x="33.6" y="82.3">1</text>
<text x="41.2" y="82.3">2</text>
<text x="112.3" y="82.3">2</text>
<text x="130.1" y="82.3">1</text>
<text x="22.6" y="85.2" transform="rotate(-90 22.6 85.2)">4</text>
<text x="25.1" y="85.2" transform="rotate(-90 25.1 85.2)">3</text>
<text x="112.3" y="89.9">3</text>
<text x="130.1" y="86.1">9</text>
<text x="22.6" y="94.1" transform="rotate(-90 22.6 94.1)">2</text>
<text x="25.1" y="94.1" transform="rotate(-90 25.1 94.1)">1</text>
<text x="111.7" y="93.7">10</text>
<text x="130.1" y="93.7">6</text>
<text x="112.3" y="98.8">5</text>
<text x="21.5" y="102.6">1</text>
<text x="112.3" y="102.6">7</text>
<text x="130.1" y="102.6">4</text>
<text x="143.3" y="102.3" transform="rotate(-90 143.3 102.3)">3</text>
<text x="21.5" y="112.8">1</text>
<text x="117.9" y="111.2" transform="rotate(-90 117.9 111.2)">8</text>
<text x="125.5" y="111.8" transform="rotate(-90 125.5 111.8)">11</text>
<text x="143.3" y="108.7" transform="rotate(-90 143.3 108.7)">2</text>
<text x="145.8" y="108.7" transform="rotate(-90 145.8 108.7)">1</text>
<text x="112.3" y="126.7">2</text>
<text x="130.1" y="126.7">1</text>
<text x="130.1" y="130.6">9</text>
<text x="112.3" y="134.4">3</text>
<text x="111.7" y="138.2">10</text>
<text x="112.3" y="143.3">5</text>
<text x="130.1" y="138.2">6</text>
<text x="112.3" y="147.1">7</text>
<text x="130.1" y="147.1">4</text>
<text x="143.3" y="146.8" transform="rotate(-90 143.3 146.8)">3</text>
<text x="117.9" y="155.6" transform="rotate(-90 117.9 155.6)">8</text>
<text x="143.3" y="153.1" transform="rotate(-90 143.3 153.1)">2</text>
<text x="145.8" y="153.1" transform="rotate(-90 145.8 153.1)">1</text>
<text x="125.5" y="156.3" transform="rotate(-90 125.5 156.3)">11</text>
</g>
<g font-size="1.8" fill="#725600">
<text x="250.2" y="36.6">Fichier:</text>
<text x="258.4" y="36.6">Interconnect.kicad_sch</text>
<text x="250.2" y="60.7">Fichier:</text>
<text x="258.4" y="60.7">logic_converter.kicad_sch</text>
</g>
</svg>
